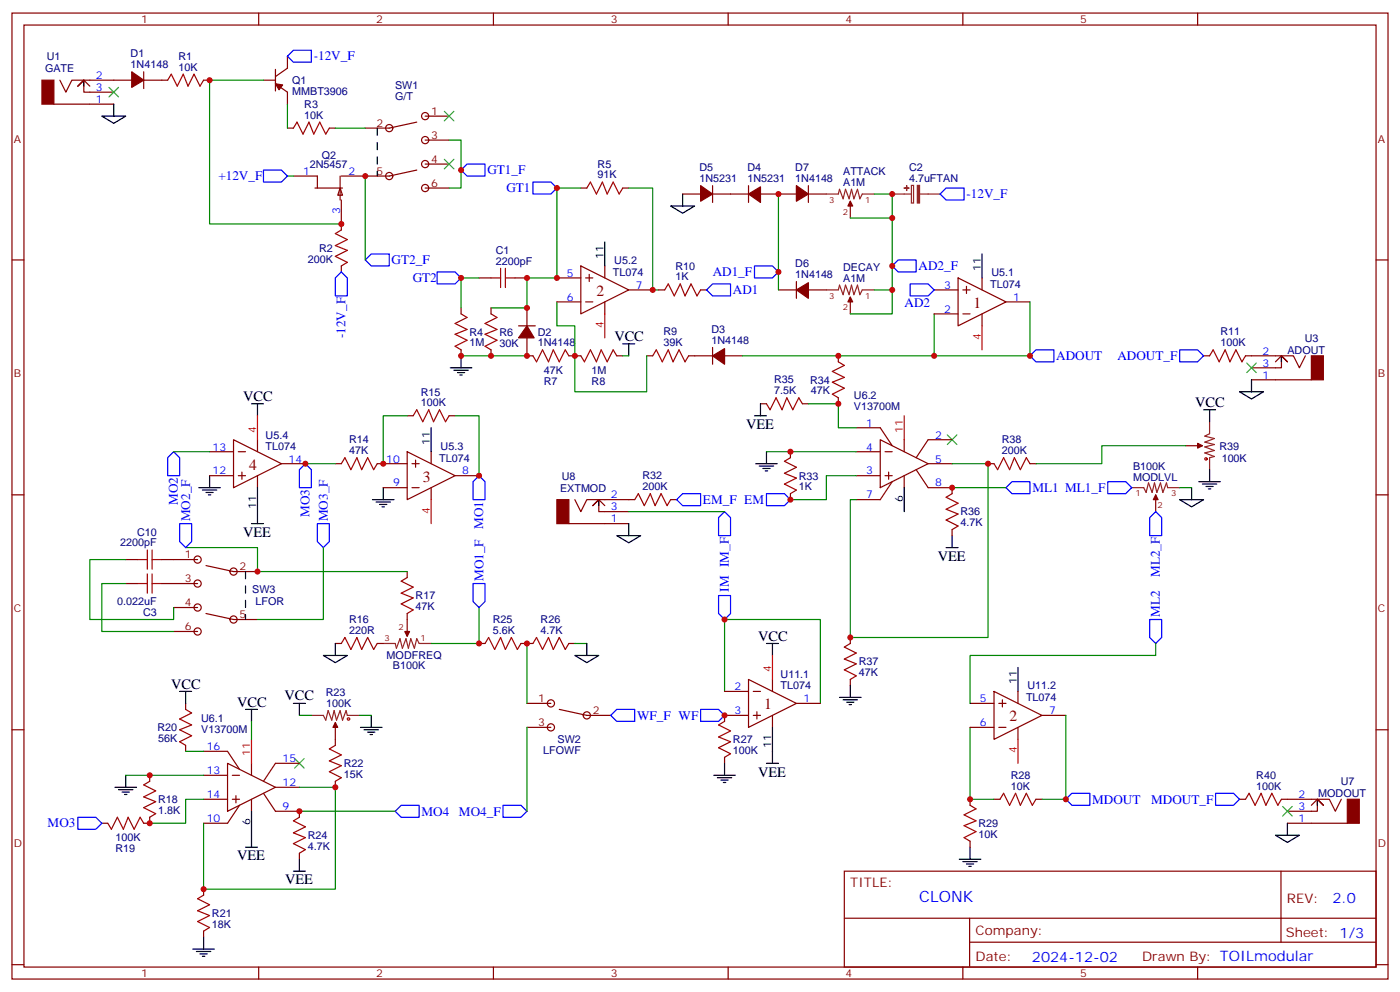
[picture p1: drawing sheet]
<svg xmlns="http://www.w3.org/2000/svg" width="412mm" height="292mm" viewBox="0 0 412 292" stroke-linecap="round" stroke-linejoin="round" font-family="sans-serif">
<g fill="none" stroke="#870000" stroke-width=".35">
<path d="M3.5 3.8h405.4v284.4h-405.4zM7.1 7.4h398.2v277.3h-398.2zM76.2 3.8v3.6M84.7 16.5v3.6l-3.6 2.4M145.3 3.8v3.6M214.5 3.8v3.6M283.6 3.8v3.6M352.8 3.8v3.6M15.9 30.7h17.6M17.6 23.6l1.8 3.5 1.8-3.5h17.6M26.5 25.4l-1.8-1.8-1.8 1.8 1.8-1.8v3.5h8.8M42.3 23.6h7.1"/>
<path d="M42.3 21.1v5M60 23.6h1.7M77.6 23.6h3.5M81.1 20.4v6.4M81.1 24.7l3.6 2.4v3.6M84.7 37.7h1.7M97 37.7h1.8M3.5 76.5h3.6M100.5 65.9v1.8M100.5 78.3v1.7M405.3 76.5h3.6M3.5 145.7h3.6"/>
<path d="M405.3 145.7h3.6M3.5 214.8h3.6M405.3 214.8h3.6M248.7 256.4h156.6v28.3h-156.6zM377.3 256.5v20.8M248.7 270.3h156.5M285.6 277.3h119.6M285.6 270.3v14.1M3.5 284h3.6M76.2 284.7v3.5M145.3 284.7v3.5M214.5 284.7v3.5"/>
<path d="M283.6 284.7v3.5M352.8 284.7v3.5M405.3 284h3.6"/>
</g>
<g fill="#870000" stroke="#870000" stroke-width=".35">
<path d="M12.3 23.6h3.6v7.1h-3.6z"/>
<path d="M38.8 21.1l3.5 2.5-3.5 2.1z"/>
<path d="M81.1 24.7l2.2 .3-1.1 1.4z"/>
</g>
<path d="M24.7 23.6v1.8" fill="none" stroke="#000" stroke-width=".35"/>
<path d="M32.1 25.7l2.8 2.8M34.9 25.7l-2.8 2.8" fill="none" stroke="#3c3" stroke-width=".35"/>
<path d="M49.4 23.6l1-1.8 1.8 3.6 1.8-3.6 1.4 3.6 1.7-3.6 1.8 3.6 1.1-1.8M86.4 37.7l1.1-1.8 1.8 3.6 1.7-3.6 1.4 3.6 1.8-3.6 1.8 3.6 1-1.8M100.5 67.7l-1.7 1.1 3.5 1.7-3.5 1.8 3.5 1.4-3.5 1.8 3.5 1.7-1.8 1.1" fill="none" stroke="#a10000" stroke-width=".35"/>
<path d="M61.7 23.6v42.3h38.8M84.7 30.7v7" fill="none" stroke="#008700" stroke-width=".35"/>
<path d="M100.2 55.4l.7 2.1h-1.4z" fill="#fff" stroke="#870000" stroke-width=".35"/>
<g fill="none" stroke="#870000" stroke-width=".35">
<path d="M122.8 35.9l-8.1 1.8h-7.1M125.2 34.2h7.1M86.4 51.8h7.1v3.6M92.8 55.4h8.1M100.2 51.8v7.1M100.5 58.9v7M122.8 50.1l-8.1 1.7h-14.2M125.2 55.4h7.1M125.2 41.2h7.1M125.2 48.3h7.1M171.1 55.4h1.8M183.4 55.4h1.8"/>
<path d="M201.1 57.1h5.3M209.9 54.6v5M209.9 57.1h10.6M220.5 54.6v5M224 57.1h10.6M238.1 57.1h5.3M238.1 54.6v5M171.1 78.3l14.1 7-14.1 7.1zM178.2 78.3v3.5M250.5 60.6v3.6M135.8 90.6v1.8M141.1 81.8h3.5"/>
<path d="M144.6 90.6v1.8M151.7 81.8h3.5M152.8 95.9h4.9M155.2 90.6v5.3M155.2 99.4v5.3h1.8M164 81.8h7.1M164 88.9h7.1M172.5 81.8h2.1M172.5 88.9h2.1M173.6 80.8v2.1M178.2 88.9v3.5M185.2 85.3h7.1"/>
<path d="M194 85.3h1.8M206.4 85.3h1.7M229.3 85.3h5.3M234.6 82.9v4.9M238.1 85.3h5.3M250.5 88.9v3.5M275.2 85.3h7M275.2 92.4h7M282.2 81.8l14.1 7.1-14.1 7zM283.6 85.3h2.2M283.6 92.4h2.2M284.7 84.3v2.1"/>
<path d="M289.3 81.8v3.5M289.3 92.4v3.5M296.3 88.9h7.1M135.8 103v1.7M144.6 103v1.7M167.6 104.7h3.5M181.7 104.7h1.7M190.5 104.7h1.8M202.8 104.7h7.1M209.9 102.3v4.9M213.4 104.7h5.3M224 118.9h1.8"/>
<path d="M236.4 118.9h1.7M246.9 104.7v1.8M246.9 117.1v1.8M354.5 104.7h1.8M366.9 104.7h14.1l1.8 3.6 1.7-3.6M368.7 111.8h17.6M375.7 106.5l1.8-1.8 1.7 1.8-1.7-1.8v3.6h-8.8M61.7 133h7.1M68.8 129.4l14.1 7.1-14.1 7zM70.2 133h2.1M71.3 139v2.1M75.8 129.4v3.6"/>
<path d="M82.9 136.5h7.1M98.8 136.5h1.7M111.1 136.5h8.8M119.9 133l14.2 7-14.2 7.1zM119.9 122.4h1.8M121.4 136.5h2.1M122.4 135.4v2.1M127 133v3.5M132.3 122.4h1.8M232.8 133v1.7M252.2 133h7.1M252.2 125.9h7.1l3.5 5.3"/>
<path d="M259.3 129.4l14.1 7.1-14.1 7zM260.7 133h2.1M261.8 139v2.1M266.3 129.4v3.6M269.9 138.3l3.5 5.2h7.1v1.8M273.4 136.5h7.1M280.5 129.4h-7.1l-3.5 5.3M291 136.5h1.8M303.4 136.5h1.8M349.2 131.2h3.6M61.7 140h7.1M70.2 140h2.1"/>
<path d="M75.8 140v3.5M112.9 143.5h7M121.4 143.5h2.1M127 143.5v3.6M134.1 140h7M167.6 154.1h17.6M169.3 147.1l1.8 3.5 1.8-3.5h14.1M178.2 148.8l-1.8-1.7-1.8 1.7 1.8-1.7v3.5h8.8M197.6 147.1h1.7M232.8 145.3v1.8M252.2 140h7.1M260.7 140h2.1"/>
<path d="M262.8 141.8l-3.5 5.3h-7.1M266.3 140v3.5M280.5 155.9v1.8M340.4 147.1v3.5M37 171.8h3.6M37 164.7h3.6M47.6 171.8h10.6M47.6 164.7h10.6M51.2 178.8h7M57.1 171.8a1.06 1.06 0 0 1 1.5-1 1.06 1.06 0 0 1 .3 1.8 1.06 1.06 0 0 1-1.7-.5l-.1-.3M60.7 166.5l8.1 1.7h7M119.9 168.2v1.8"/>
<path d="M51.2 185.9h7M60.7 180.6l8.1 1.8h7M98.8 189.4h1.7M111.1 189.4h1.8M119.9 180.6v5.3M141.1 189.4h1.8M153.5 189.4h3.5M167.6 189.4h1.7M220.5 200l14.1 7-14.1 7.1zM227.5 200v3.5M250.5 187.6v1.8M250.5 200v1.8"/>
<path d="M54.7 207v1.8M54.7 219.4v1.8M98.8 214.1v5.3M155.2 214.1h7.1M155.2 207h7.1M161.2 207a1.06 1.06 0 0 1 1.5-.9 1.06 1.06 0 0 1 .3 1.7 1.06 1.06 0 0 1-1.7-.4l-.1-.4M164.7 208.8l8.2 1.8h7M213.4 203.5h7.1M220.5 210.6h-7.1v1.7M221.9 210.6h2.1M221.9 203.5h2.1M223 209.5v2.1"/>
<path d="M227.5 210.6v3.5M234.6 207h7.1M285.8 214.1h7M285.8 207h7M292.8 203.5l14.1 7.1-14.1 7zM294.2 214.1h2.1M294.2 207h2.1M295.3 206v2.1M299.9 203.5v3.5M299.9 214.1v3.5M306.9 210.6h7.1M44.1 228.2v1.8"/>
<path d="M60 235.3h7M60 228.2h7M60 221.2h7l3.6 5.2M67 224.7l14.1 7-14.1 7.1zM68.4 235.3h2.2M68.4 228.2h2.2M69.5 234.2v2.1M70.6 237l-3.6 5.3h-7M74.1 224.7v3.5M74.1 235.3v3.5M77.6 233.5l3.5 5.3h7.1v1.8M81.1 231.7h7.1"/>
<path d="M88.2 224.7h-7.1l-3.5 5.3M98.8 230v1.7M213.4 222.9v1.8M285.8 235.3v1.7M292.8 235.3h1.8M305.2 235.3h1.7M365.1 235.3h1.8M377.5 235.3h14.1l1.7 3.5 1.8-3.5M386.3 237l1.8-1.7 1.7 1.7-1.7-1.7v3.5h-8.9M30 242.3h1.7M44.1 240.6v1.7h-1.8M88.2 251.1v1.8"/>
<path d="M285.8 247.6v1.8M379.2 242.3h17.7M60 261.7v1.8M60 274.1v1.7"/>
<circle cx="114.7" cy="37.7" r="1.06"/>
<circle cx="125.2" cy="34.2" r="1.06"/>
<circle cx="114.7" cy="51.8" r="1.06"/>
<circle cx="125.2" cy="41.2" r="1.06"/>
<circle cx="125.2" cy="55.4" r="1.06"/>
<circle cx="125.2" cy="48.3" r="1.06"/>
<circle cx="58.2" cy="164.7" r="1.06"/>
<circle cx="58.2" cy="178.8" r="1.06"/>
<circle cx="68.8" cy="168.2" r="1.06"/>
<circle cx="58.2" cy="185.9" r="1.06"/>
<circle cx="68.8" cy="182.4" r="1.06"/>
<circle cx="162.3" cy="214.1" r="1.06"/>
<circle cx="172.9" cy="210.6" r="1.06"/>
</g>
<path d="M111.1 37.7v14.1M72.3 168.2v14.2" fill="none" stroke="#000" stroke-width=".35" stroke-dasharray="2.1 2.1"/>
<g fill="none" stroke="#008700" stroke-width=".35">
<path d="M61.7 23.6h15.9M98.8 37.7h8.8M84.7 51.8h1.7M107.6 51.8v24.7M132.3 41.2h3.5v14.2h-3.5M171.1 55.4h-7.1v26.4h-8.8v8.8h-10.6M185.2 55.4h7.1v29.9h1.7M229.3 57.1v28.2M257.5 57.1h5.3v35.3h-12.3M250.5 64.2h12.3M141.1 81.8h-5.3v8.8M164 88.9v7h5.3v19.4h21.2v-10.6"/>
<path d="M257.5 85.3h5.3M275.2 92.4v12.3M303.4 88.9v15.8h-84.7M135.8 104.7h19.4M183.4 104.7h1.8M238.1 118.9h8.8v7h5.3M51.2 133h10.5M90 136.5h8.8M119.9 122.4h-7v14.1M134.1 122.4h7v17.6M225.8 133h26.4M280.5 136.5h10.5v51.1h-40.5v-40.5h1.7"/>
<path d="M349.2 131.2h-24.6v5.3h-19.4M185.2 150.6h28.2M252.2 140h-8.8v7.1h-10.6M280.5 143.5h15.8M347.5 143.5h3.5M37 164.7h-10.5v17.7h24.7v-3.6M37 171.8h-7v14.1h21.2M54.7 161.2h21.1v7h44.1M95.2 161.2v21.2h-19.4M141.1 178.8v10.6h-14.1M155.2 189.4v17.6M169.3 189.4h3.6"/>
<path d="M340.4 189.4v3.5h-54.6v14.1M74.1 212.3v5.3M88.2 210.6h3.5M105.8 210.6h3.6M155.2 214.1v24.7M213.4 203.5v-21.1h28.3v24.6M285.8 214.1v21.2h7M314 210.6v24.7h-7.1M37 228.2h23M54.7 221.2h5.3M60 235.3h-5.3v7h-10.6M88.2 231.7h10.6v30h-38.8v-19.4"/>
<path d="M88.2 238.8h28.2"/>
</g>
<path d="M130.9 32.8l2.8 2.8M133.7 32.8l-2.8 2.8M130.9 46.9l2.8 2.8M133.7 46.9l-2.8 2.8M367.2 106.9l2.9 2.8M370.1 106.9l-2.9 2.8M279 128l2.9 2.8M281.9 128l-2.9 2.8M86.8 223.3l2.8 2.8M89.6 223.3l-2.8 2.8M377.8 237.4l2.8 2.8M380.6 237.4l-2.8 2.8" fill="none" stroke="#3c3" stroke-width=".35"/>
<g fill="none" stroke="#a10000" stroke-width=".35">
<path d="M172.9 55.4l1-1.8 1.8 3.5 1.7-3.5 1.5 3.5 1.7-3.5 1.8 3.5 1-1.7M147.5 79v5.6M148.9 79v5.6M135.8 92.4l1.8 1.1-3.5 1.7 3.5 1.8-3.5 1.4 3.5 1.8-3.5 1.7 1.7 1.1M144.6 81.8h2.9M144.6 92.4l1.8 1.1-3.5 1.7 3.5 1.8-3.5 1.4 3.5 1.8-3.5 1.7 1.7 1.1M148.9 81.8h2.8M195.8 85.3l1-1.7 1.8 3.5 1.8-3.5 1.4 3.5 1.8-3.5 1.7 3.5 1.1-1.8M157 104.7l1 1.8 1.8-3.5 1.8 3.5 1.4-3.5 1.7 3.5 1.8-3.5 1.1 1.7M171.1 104.7l1.1 1.8 1.7-3.5 1.8 3.5 1.4-3.5 1.8 3.5 1.7-3.5 1.1 1.7M192.3 104.7l1-1.7 1.8 3.5 1.7-3.5 1.5 3.5 1.7-3.5 1.8 3.5 1-1.8M225.8 118.9l1 1.7 1.8-3.5 1.8 3.5 1.4-3.5 1.7 3.5 1.8-3.5 1.1 1.8"/>
<path d="M246.9 106.5l1.8 1.1-3.5 1.7 3.5 1.8-3.5 1.4 3.5 1.8-3.5 1.7 1.7 1.1M356.3 104.7l1.1-1.7 1.7 3.5 1.8-3.5 1.4 3.5 1.8-3.5 1.7 3.5 1.1-1.8M100.5 136.5l1.1-1.8 1.8 3.6 1.7-3.6 1.4 3.6 1.8-3.6 1.8 3.6 1-1.8M121.7 122.4l1.1-1.8 1.7 3.5 1.8-3.5 1.4 3.5 1.8-3.5 1.7 3.5 1.1-1.7M232.8 134.7l-1.7 1.1 3.5 1.7-3.5 1.8 3.5 1.4-3.5 1.8 3.5 1.8-1.8 1M292.8 136.5l1.1 1.8 1.7-3.6 1.8 3.6 1.4-3.6 1.8 3.6 1.7-3.6 1.1 1.8M187 147.1l1-1.8 1.8 3.5 1.8-3.5 1.4 3.5 1.7-3.5 1.8 3.5 1.1-1.7M280.5 145.3l-1.8 1.1 3.5 1.7-3.5 1.8 3.5 1.4-3.5 1.8 3.5 1.7-1.7 1.1M40.6 171.8h2.8M40.6 164.7h2.8M43.4 161.9v5.6M43.4 168.9v5.7"/>
<path d="M44.8 171.8h2.8M44.8 161.9v5.6M44.8 168.9v5.7M44.8 164.7h2.8M119.9 170l-1.7 1.1 3.5 1.7-3.5 1.8 3.5 1.4-3.5 1.8 3.5 1.7-1.8 1.1M100.5 189.4l1.1-1.8 1.8 3.6 1.7-3.6 1.4 3.6 1.8-3.6 1.8 3.6 1-1.8M142.9 189.4l1-1.8 1.8 3.6 1.8-3.6 1.4 3.6 1.7-3.6 1.8 3.6 1.1-1.8M157 189.4l1-1.8 1.8 3.6 1.8-3.6 1.4 3.6 1.7-3.6 1.8 3.6 1.1-1.8M250.5 189.4l-1.8 1.1 3.5 1.7-3.5 1.8 3.5 1.4-3.5 1.8 3.5 1.7-1.7 1.1M54.7 208.8l1.7 1.1-3.5 1.7 3.5 1.8-3.5 1.4 3.5 1.8-3.5 1.7 1.8 1.1M98.8 219.4l-1.8 1.1 3.5 1.7-3.5 1.8 3.5 1.4-3.5 1.8 3.5 1.7-1.7 1.1M213.4 212.3l-1.7 1.1 3.5 1.8-3.5 1.7 3.5 1.4-3.5 1.8 3.5 1.8-1.8 1"/>
<path d="M44.1 230l-1.8 1 3.6 1.8-3.6 1.8 3.6 1.4-3.6 1.7 3.6 1.8-1.8 1.1M285.8 237l1.7 1.1-3.5 1.8 3.5 1.7-3.5 1.4 3.5 1.8-3.5 1.8 1.8 1M294.6 235.3l1-1.8 1.8 3.5 1.8-3.5 1.4 3.5 1.7-3.5 1.8 3.5 1.1-1.7M366.9 235.3l1-1.8 1.8 3.5 1.8-3.5 1.4 3.5 1.7-3.5 1.8 3.5 1.1-1.7M31.7 242.3l1.1 1.8 1.8-3.5 1.7 3.5 1.4-3.5 1.8 3.5 1.8-3.5 1 1.7M88.2 240.6l-1.8 1 3.6 1.8-3.6 1.7 3.6 1.5-3.6 1.7 3.6 1.8-1.8 1M60 263.5l-1.8 1 3.5 1.8-3.5 1.8 3.5 1.4-3.5 1.8 3.5 1.7-1.7 1.1"/>
<circle cx="355.2" cy="135.1" r=".35"/>
<circle cx="102.7" cy="211.6" r=".35"/>
</g>
<g fill="none" stroke="#000" stroke-width=".35">
<path d="M30 34.2h7l-3.5 2.1zM33.5 30.7v3.5M201.1 57.1v3.5M178.2 71.2v7.1M197.6 60.6h7l-3.5 2.2zM289.3 74.8v7M74.1 118.9h3.5M75.8 118.9v3.5M132.6 108.3h6.4M133.7 109h4.2M134.8 109.7h2.1M135.5 110.4h.7"/>
<path d="M135.8 104.7v3.6M183.4 101.2h3.6M185.2 101.2v3.5M224 118.9v3.5M365.1 115.3h7.1l-3.5 2.1zM368.7 111.8v3.5M377.5 104.7v1.8M127 125.9v7.1M222.2 122.4h3.6M222.6 136.5h6.4M223.7 137.2h4.2M224.7 137.9h2.1"/>
<path d="M225.4 138.6h.7M225.8 133v3.5M354.5 120.6h3.6M356.3 120.6v3.5M356.3 138.3v3.5M58.6 143.5h6.3M59.6 144.3h4.3M60.7 145h2.1M61.4 145.7h.7M61.7 140v3.5M74.1 154.1h3.5M75.8 143.5v10.6"/>
<path d="M109.7 147.1h6.4M110.8 147.8h4.2M111.8 148.5h2.1M112.5 149.2h.7M112.9 143.5v3.6M176.4 147.1v1.7M181.7 157.7h7l-3.5 2.1zM185.2 154.1v3.6M266.3 143.5v7.1M280.5 157.7v3.5M347.5 147.1h7l-3.5 2.1zM351 143.5v3.6"/>
<path d="M353.1 141.8h6.4M354.2 142.5h4.2M355.2 143.2h2.2M356 143.9h.7M278.7 161.2h3.5M95.2 192.9h7.1l-3.5 2.2zM98.8 189.4v3.5M169.3 192.9h7.1l-3.5 2.2zM172.9 189.4v3.5M225.8 189.4h3.5M227.5 189.4v3.5M299.9 196.5v7"/>
<path d="M52.9 203.5h3.5M54.7 203.5v3.5M72.3 208.8h3.5M74.1 208.8v3.5M86.4 207h3.6M88.2 207v3.6M106.2 214.1h6.3M107.2 214.8h4.3M108.3 215.5h2.1M109 216.2h.7M109.4 210.6v3.5M227.5 214.1v10.6"/>
<path d="M247.3 205.3h6.3M248.4 206h4.2M249.4 206.7h2.1M250.1 207.4h.7M250.5 201.8v3.5M33.9 231.7h6.3M34.9 232.4h4.3M36 233.2h2.1M36.7 233.9h.7M37 228.2v3.5M74.1 238.8v10.6M210.3 228.2h6.3"/>
<path d="M211.3 228.9h4.2M212.4 229.6h2.1M213.1 230.3h.7M213.4 224.7v3.5M225.8 224.7h3.5M388.1 235.3v1.7M72.3 249.4h3.5M86.4 256.4h3.6M88.2 252.9v3.5M282.6 252.9h6.3M283.6 253.6h4.3M284.7 254.3h2.1"/>
<path d="M285.4 255h.7M285.8 249.4v3.5M375.7 245.9h7.1l-3.6 2.1zM379.2 242.3v3.6M56.8 279.4h6.3M60 275.8v3.6M57.9 280.1h4.2M58.9 280.8h2.1M59.6 281.5h.7"/>
</g>
<g fill="#870000" stroke="#870000" stroke-width=".35">
<path d="M155.2 95.9l2.1 3.5h-4.5z"/>
<path d="M209.9 104.7l3.5-2.1v4.6z"/>
<path d="M220.5 57.1l3.5-2.1v4.6z"/>
<path d="M206.4 54.6l3.5 2.5-3.5 2.1z"/>
<path d="M234.6 85.3l3.5-2.1v4.6z"/>
<path d="M234.6 54.6l3.5 2.5-3.5 2.1z"/>
<path d="M250.5 59.2l.7 1.4h-1.4z"/>
<path d="M250.5 87.5l.7 1.4h-1.4z"/>
<path d="M386.3 104.7h3.5v7.1h-3.5z"/>
<path d="M119.2 185.9h1.4l-.7 1.4z"/>
<path d="M98.8 212.7l.7 1.4h-1.4z"/>
<path d="M340.4 145.7l.7 1.4h-1.4z"/>
<path d="M396.9 235.3h3.5v7h-3.5z"/>
<path d="M352.8 130.5l1.4 .7-1.4 .7z"/>
<path d="M164 147.1h3.6v7h-3.6z"/>
</g>
<g fill="none" stroke="#8c2424" stroke-width=".35">
<path d="M243.4 57.1h3.5l.4-1.4 1.1 2.8 .7-2.8 1 2.8 .7-2.8 .7 2.8 1.1-2.8 .7 2.8 .7-1.4h3.5M250.5 59.2v1.4M262.8 57.1h5.7M268.5 54.6h.6v5.2h-.6zM270.9 57.1h6M243.4 85.3h3.5l.4-1.4 1.1 2.8 .7-2.8 1 2.8 .7-2.8 .7 2.8 1.1-2.8 .7 2.8 .7-1.4h3.5M250.5 87.5v1.4M352.8 131.2h1.4M356.3 124.1v3.6l-1.4 .7 2.8 .7-2.8 1 2.8 .7-2.8 .8 2.8 1-2.8 .7 2.8 1.1-1.4 .3v3.6M333.4 143.5h3.5l.7 1.5 .7-2.9 1.1 2.9 .7-2.9 .7 2.9 1-2.9 .7 2.9 1.1-2.9 .4 1.4h3.5M340.4 145.7v1.4M112.9 189.4h3.5l.4 1.4 1-2.8 .7 2.8 1.1-2.8 .7 2.8 .7-2.8 1.1 2.8 .7-2.8 .7 1.4h3.5"/>
<path d="M119.9 185.9v1.4M91.7 210.6h3.5l.8 1.4 .7-2.8 1 2.8 .7-2.8 .7 2.8 1.1-2.8 .7 2.8 1.1-2.8 .3 1.4h3.5M98.8 212.7v1.4"/>
</g>
<g fill="#8c2424" stroke="#8c2424" stroke-width=".35">
<path d="M266.3 55.4h1.5z"/>
<path d="M267.1 54.6v1.5z"/>
<path d="M270.2 54.6h.7v5.2h-.7z"/>
</g>
<path d="M178.2 92.4v7M289.3 95.9v7.1M75.8 122.4v7M266.3 122.4v7M127 147.1v7M227.5 192.9v7.1M74.1 217.6v7.1M299.9 217.6v7.1" fill="none" stroke="#f00" stroke-width=".35"/>
<g fill="none" stroke="#00f" stroke-width=".35">
<path d="M86.4 14.8h5.3v3.5h-5.3l-1.7-1.8zM77.6 50.1h5.3l1.8 1.7-1.8 1.8h-5.3zM135.8 50.1l1.8-1.8h5.3v3.5h-5.3zM157 53.6h5.3l1.7 1.8-1.7 1.7h-5.3zM278.7 55.4h5.3v3.5h-5.3l-1.8-1.8zM107.6 76.5l1.8-1.7h5.3v3.5h-5.3zM222.2 78.3h5.3l1.8 1.7-1.8 1.8h-5.3zM262.8 78.3l1.8-1.8h5.3v3.5h-5.3zM100.5 80l1.8 1.8v5.3h-3.5v-5.3zM128.8 80h5.3l1.7 1.8-1.7 1.8h-5.3zM208.1 85.3l1.8-1.7h5.3v3.5h-5.3zM268.1 83.6h5.3l1.8 1.7-1.8 1.8h-5.3z"/>
<path d="M303.4 104.7l1.8-1.7h5.2v3.5h-5.2zM347.5 103h5.3l1.7 1.7-1.7 1.8h-5.3zM51.2 133l1.7 1.7v5.3h-3.5v-5.3zM90 136.5l1.7 1.8v5.2h-3.5v-5.2zM52.9 154.1h3.5v5.3l-1.7 1.8-1.8-1.8zM93.5 154.1h3.5v5.3l-1.8 1.8-1.7-1.8zM141.1 140l1.8 1.8v5.3h-3.6v-5.3zM199.3 147.1l1.8-1.8h5.3v3.5h-5.3zM213.4 150.6l1.8 1.8v5.3h-3.5v-5.3zM225.8 145.3h5.3l1.7 1.8-1.7 1.7h-5.3zM296.3 143.5l1.8-1.7h5.3v3.5h-5.3zM326.3 141.8h5.3l1.8 1.7-1.8 1.8h-5.3z"/>
<path d="M340.4 150.6l1.8 1.8v5.3h-3.5v-5.3zM139.3 171.8h3.6v5.3l-1.8 1.7-1.8-1.7zM211.7 175.3h3.5v5.3l-1.8 1.8-1.7-1.8zM338.7 182.4h3.5v5.2l-1.8 1.8-1.7-1.8zM179.9 210.6l1.8-1.8h5.3v3.5h-5.3zM206.4 208.8h5.3l1.7 1.8-1.7 1.7h-5.3zM116.4 238.8l1.8-1.8h5.3v3.6h-5.3zM148.2 237h5.3l1.7 1.8-1.7 1.8h-5.3zM314 235.3l1.7-1.8h5.3v3.5h-5.3zM358.1 233.5h5.3l1.7 1.8-1.7 1.7h-5.3zM22.9 240.6h5.3l1.8 1.7-1.8 1.8h-5.3z"/>
</g>
<g fill="#c00">
<circle cx="61.7" cy="23.6" r=".88"/>
<circle cx="155.2" cy="81.8" r=".88"/>
<circle cx="155.2" cy="90.6" r=".88"/>
<circle cx="135.8" cy="104.7" r=".88"/>
<circle cx="155.2" cy="104.7" r=".88"/>
<circle cx="144.6" cy="104.7" r=".88"/>
<circle cx="169.3" cy="104.7" r=".88"/>
<circle cx="262.8" cy="85.3" r=".88"/>
<circle cx="155.2" cy="189.4" r=".88"/>
<circle cx="262.8" cy="64.2" r=".88"/>
<circle cx="100.5" cy="65.9" r=".88"/>
<circle cx="246.9" cy="118.9" r=".88"/>
<circle cx="232.8" cy="133" r=".88"/>
<circle cx="291" cy="136.5" r=".88"/>
<circle cx="44.1" cy="242.3" r=".88"/>
<circle cx="44.1" cy="228.2" r=".88"/>
<circle cx="60" cy="261.7" r=".88"/>
<circle cx="98.8" cy="231.7" r=".88"/>
<circle cx="112.9" cy="136.5" r=".88"/>
<circle cx="275.2" cy="104.7" r=".88"/>
<circle cx="246.9" cy="104.7" r=".88"/>
<circle cx="285.8" cy="235.3" r=".88"/>
<circle cx="164" cy="81.8" r=".88"/>
<circle cx="192.3" cy="85.3" r=".88"/>
<circle cx="262.8" cy="57.1" r=".88"/>
<circle cx="135.8" cy="50.1" r=".88"/>
<circle cx="164" cy="55.4" r=".88"/>
<circle cx="135.8" cy="81.8" r=".88"/>
<circle cx="107.6" cy="51.8" r=".88"/>
<circle cx="229.3" cy="57.1" r=".88"/>
<circle cx="229.3" cy="80" r=".88"/>
<circle cx="262.8" cy="78.3" r=".88"/>
<circle cx="303.4" cy="104.7" r=".88"/>
<circle cx="314" cy="235.3" r=".88"/>
<circle cx="232.8" cy="147.1" r=".88"/>
<circle cx="141.1" cy="140" r=".88"/>
<circle cx="141.1" cy="189.4" r=".88"/>
<circle cx="75.8" cy="168.2" r=".88"/>
<circle cx="90" cy="136.5" r=".88"/>
<circle cx="88.2" cy="238.8" r=".88"/>
<circle cx="213.4" cy="210.6" r=".88"/>
<circle cx="213.4" cy="182.4" r=".88"/>
<circle cx="280.5" cy="143.5" r=".88"/>
<circle cx="250.5" cy="187.6" r=".88"/>
</g>
<g font-size="4.6" fill="#800">
<text x="175.7" y="87.1">2</text>
<text x="286.8" y="90.6">1</text>
<text x="73.4" y="138.3">4</text>
<text x="124.5" y="141.8">3</text>
<text x="225.1" y="208.8">1</text>
<text x="297.4" y="212.3">2</text>
</g>
<text font-size="4.6" fill="#00f" x="270.8" y="265.5">CLONK</text>
<g font-size="4.2">
<text x="181" y="100.5">VCC</text>
<text x="71.6" y="118.1">VCC</text>
<text x="352.1" y="119.9">VCC</text>
<text x="219.8" y="126.3">VEE</text>
<text x="71.6" y="158">VEE</text>
<text x="276.2" y="165.1">VEE</text>
<text x="223.3" y="188.7">VCC</text>
<text x="50.4" y="202.8">VCC</text>
<text x="69.8" y="208.1">VCC</text>
<text x="83.8" y="205.9">VCC</text>
<text x="223.3" y="228.6">VEE</text>
<text x="69.8" y="253.3">VEE</text>
<text x="84" y="260.3">VEE</text>
</g>
<g font-size="4.2" fill="#00f">
<text x="392.5" y="265.7">2.0</text>
<text x="304" y="283.1">2024-12-02</text>
</g>
<g font-size="3.9" fill="#00f">
<text x="92.4" y="17.8">-12V_F</text>
<text x="64.3" y="53.1">+12V_F</text>
<text x="143.6" y="51.3">GT1_F</text>
<text x="149.2" y="56.6">GT1</text>
<text x="284.7" y="58.4">-12V_F</text>
<text x="115.4" y="77.8">GT2_F</text>
<text x="121.6" y="83.1">GT2</text>
<text x="209.9" y="81.3">AD1_F</text>
<text x="270.6" y="79.6">AD2_F</text>
<text x="215.9" y="86.6">AD1</text>
<text x="266.5" y="90.2">AD2</text>
<text x="101.8" y="99.5" transform="rotate(-90 101.8 99.5)">-12V_F</text>
<text x="311.1" y="106">ADOUT</text>
<text x="329.2" y="106">ADOUT_F</text>
<text x="52.4" y="148.7" transform="rotate(-90 52.4 148.7)">MO2</text>
<text x="207.1" y="148.3">EM_F EM</text>
<text x="304.1" y="144.8">ML1 ML1_F</text>
<text x="56" y="153.4" transform="rotate(-90 56 153.4)">MO2_F</text>
<text x="91.2" y="152.2" transform="rotate(-90 91.2 152.2)">MO3</text>
<text x="96.5" y="153.4" transform="rotate(-90 96.5 153.4)">MO3_F</text>
<text x="142.4" y="155.7" transform="rotate(-90 142.4 155.7)">MO1</text>
<text x="142.4" y="171.1" transform="rotate(-90 142.4 171.1)">MO1_F</text>
<text x="341.7" y="169.9" transform="rotate(-90 341.7 169.9)">ML2_F</text>
<text x="214.7" y="174.2" transform="rotate(-90 214.7 174.2)">IM IM_F</text>
<text x="341.7" y="181.6" transform="rotate(-90 341.7 181.6)">ML2</text>
<text x="187.7" y="211.8">WF_F WF</text>
<text x="321.7" y="236.6">MDOUT</text>
<text x="339.1" y="236.5">MDOUT_F</text>
<text x="14" y="243.6">MO3</text>
<text x="124.2" y="240.1">MO4</text>
<text x="135.2" y="240">MO4_F</text>
</g>
<g font-size="3.9" fill="#800">
<text x="250.5" y="261">TITLE:</text>
<text x="379.1" y="265.7">REV:</text>
<text x="287.4" y="275.2">Company:</text>
<text x="378.7" y="275.8">Sheet: 1/3</text>
<text x="287.4" y="282.9">Date:</text>
<text x="336.4" y="283">Drawn By: TOILmodular</text>
</g>
<g font-size="3.2" fill="#800">
<text x="41.6" y="6.8">1</text>
<text x="110.8" y="6.8">2</text>
<text x="179.9" y="6.8">3</text>
<text x="249.1" y="6.8">4</text>
<text x="318.2" y="6.8">5</text>
<text x="127" y="33.8">1</text>
<text x="4.1" y="41.9">A</text>
<text x="110.9" y="37.4">2</text>
<text x="127" y="40.9">3</text>
<text x="405.9" y="41.9">A</text>
<text x="127" y="47.9">4</text>
<text x="110.9" y="51.5">5</text>
<text x="127" y="55">6</text>
<text x="4.1" y="111.1">B</text>
<text x="405.9" y="111.1">B</text>
<text x="54.4" y="164.4">1</text>
<text x="70.6" y="167.9">2</text>
<text x="54.4" y="171.4">3</text>
<text x="54.4" y="178.5">4</text>
<text x="4.1" y="180.2">C</text>
<text x="54.4" y="185.5">6</text>
<text x="70.6" y="182">5</text>
<text x="405.9" y="180.2">C</text>
<text x="158.5" y="206.7">1</text>
<text x="158.5" y="213.7">3</text>
<text x="174.6" y="210.2">2</text>
<text x="4.1" y="249.4">D</text>
<text x="405.9" y="249.4">D</text>
<text x="41.6" y="287.7">1</text>
<text x="110.8" y="287.7">2</text>
<text x="179.9" y="287.7">3</text>
<text x="249.1" y="287.7">4</text>
<text x="318.2" y="287.7">5</text>
</g>
<g font-size="3.2" fill="#000080">
<text x="13.8" y="17.7">U1</text>
<text x="38.5" y="16.9">D1</text>
<text x="52.6" y="17.6">R1</text>
<text x="13.3" y="21.2">GATE</text>
<text x="38.5" y="20.1">1N4148</text>
<text x="52.6" y="20.8">10K</text>
<text x="86.1" y="27.9">MMBT3906</text>
<text x="86.1" y="24.7">Q1</text>
<text x="116.4" y="29.5">G/T</text>
<text x="116.4" y="26.3">SW1</text>
<text x="89.6" y="34.9">10K</text>
<text x="89.6" y="31.7">R3</text>
<text x="94.8" y="46.9">Q2</text>
<text x="91.2" y="49.4">2N5457</text>
<text x="176" y="52.5">91K</text>
<text x="176" y="49.4">R5</text>
<text x="206" y="53.6">1N5231</text>
<text x="206" y="50.4">D5</text>
<text x="220.1" y="53.6">1N5231</text>
<text x="220.1" y="50.4">D4</text>
<text x="234.3" y="53.6">1N4148</text>
<text x="234.3" y="50.4">D7</text>
<text x="248.4" y="51.5">ATTACK</text>
<text x="267.8" y="53.5">4.7uFTAN</text>
<text x="267.8" y="50.3">C2</text>
<text x="248.4" y="54.6">A1M</text>
<text x="90.7" y="77.3">200K</text>
<text x="94" y="74.1">R2</text>
<text x="146.1" y="77.9">2200pF</text>
<text x="146.1" y="74.8">C1</text>
<text x="180.9" y="77.6">U5.2</text>
<text x="180.5" y="81.2">TL074</text>
<text x="199" y="82.5">1K</text>
<text x="199" y="79.3">R10</text>
<text x="234.3" y="81.8">1N4148</text>
<text x="234.3" y="78.6">D6</text>
<text x="248.4" y="82.9">A1M</text>
<text x="248.4" y="79.7">DECAY</text>
<text x="292.1" y="81.2">U5.1</text>
<text x="291.7" y="84.7">TL074</text>
<text x="138.3" y="102">1M</text>
<text x="138.3" y="98.8">R4</text>
<text x="147.1" y="98.9">R6</text>
<text x="158.4" y="102">1N4148</text>
<text x="158.4" y="98.8">D2</text>
<text x="195.4" y="101.9">39K</text>
<text x="195.4" y="98.7">R9</text>
<text x="209.6" y="101.2">1N4148</text>
<text x="209.6" y="98">D3</text>
<text x="359.5" y="101.9">100K</text>
<text x="359.5" y="98.7">R11</text>
<text x="384.3" y="100.6">U3</text>
<text x="147.1" y="102">30K</text>
<text x="379.2" y="104.1">ADOUT</text>
<text x="160.2" y="110">47K</text>
<text x="160.2" y="113.2">R7</text>
<text x="174.3" y="110">1M</text>
<text x="174.3" y="113.2">R8</text>
<text x="228" y="112.9">R35</text>
<text x="238.7" y="113">R34</text>
<text x="124" y="119.6">100K</text>
<text x="124" y="116.4">R15</text>
<text x="228" y="116">7.5K</text>
<text x="238.8" y="116.1">47K</text>
<text x="251.5" y="117.4">U6.2</text>
<text x="251.5" y="120.6">V13700M</text>
<text x="78.2" y="129.1">U5.4</text>
<text x="102.8" y="130.5">R14</text>
<text x="295.1" y="130.5">R38</text>
<text x="78.2" y="132.3">TL074</text>
<text x="102.8" y="133.7">47K</text>
<text x="129.4" y="135.9">TL074</text>
<text x="129.8" y="132.3">U5.3</text>
<text x="295.1" y="133.7">200K</text>
<text x="359.2" y="132.4">R39</text>
<text x="359.9" y="135.9">100K</text>
<text x="165.5" y="141.1">U8</text>
<text x="189.2" y="141.1">R32</text>
<text x="235.3" y="141.2">R33</text>
<text x="333.8" y="138.4">B100K</text>
<text x="333.8" y="141.6">MODLVL</text>
<text x="165" y="144.7">EXTMOD</text>
<text x="189.2" y="144.3">200K</text>
<text x="235.3" y="144.3">1K</text>
<text x="282.9" y="154.9">4.7K</text>
<text x="282.9" y="151.7">R36</text>
<text x="35.4" y="160.8">2200pF</text>
<text x="40.4" y="157.7">C10</text>
<text x="34.6" y="178.1">0.022uF</text>
<text x="74.3" y="174.7">SW3</text>
<text x="75.3" y="178.2">LFOR</text>
<text x="122.4" y="179.6">47K</text>
<text x="122.4" y="176.4">R17</text>
<text x="42.2" y="181.3">C3</text>
<text x="102.8" y="183.4">R16</text>
<text x="145.1" y="183.4">R25</text>
<text x="159.3" y="183.4">R26</text>
<text x="102.8" y="186.6">220R</text>
<text x="145.1" y="186.6">5.6K</text>
<text x="159.3" y="186.6">4.7K</text>
<text x="113.9" y="194.1">MODFREQ</text>
<text x="115.7" y="197">B100K</text>
<text x="252.9" y="195.8">R37</text>
<text x="229.9" y="202.9">TL074</text>
<text x="229.9" y="199.7">U11.1</text>
<text x="252.9" y="199">47K</text>
<text x="302.6" y="202.9">U11.2</text>
<text x="96" y="204.9">R23</text>
<text x="96" y="208.1">100K</text>
<text x="302.2" y="206.4">TL074</text>
<text x="46.4" y="215.2">R20</text>
<text x="59.3" y="215.9">V13700M</text>
<text x="59.3" y="212.7">U6.1</text>
<text x="46.6" y="218.4">56K</text>
<text x="160" y="221.9">LFOWF</text>
<text x="164.3" y="218.7">SW2</text>
<text x="215.9" y="221.9">100K</text>
<text x="215.9" y="218.7">R27</text>
<text x="101.2" y="225.8">R22</text>
<text x="101.2" y="229">15K</text>
<text x="297.8" y="232.4">10K</text>
<text x="297.8" y="229.3">R28</text>
<text x="370.1" y="232.4">100K</text>
<text x="370.1" y="229.3">R40</text>
<text x="394.9" y="231.1">U7</text>
<text x="46.6" y="239.6">1.8K</text>
<text x="46.6" y="236.4">R18</text>
<text x="388.3" y="234.7">MODOUT</text>
<text x="288.2" y="243.5">R29</text>
<text x="34" y="247.6">100K</text>
<text x="34" y="250.8">R19</text>
<text x="90.7" y="250.1">4.7K</text>
<text x="90.7" y="247">R24</text>
<text x="288.2" y="246.6">10K</text>
<text x="62.4" y="269.9">R21</text>
<text x="62.4" y="273.1">18K</text>
</g>
<g font-size="3.2" fill="#00f">
<text x="28.2" y="23.2">2</text>
<text x="28.2" y="26.8">3</text>
<text x="28.2" y="30.3">1</text>
<text x="89.4" y="51.5">1</text>
<text x="102.7" y="51.5">2</text>
<text x="100.2" y="63" transform="rotate(-90 100.2 63)">3</text>
<text x="167" y="81.5">5</text>
<text x="167" y="88.5">6</text>
<text x="187.3" y="85">7</text>
<text x="278.1" y="85">3</text>
<text x="298.4" y="88.5">1</text>
<text x="278.1" y="92">2</text>
<text x="371.9" y="104.4">2</text>
<text x="371.9" y="107.9">3</text>
<text x="371.9" y="111.4">1</text>
<text x="255.2" y="125.6">1</text>
<text x="275.5" y="129.1">2</text>
<text x="62.6" y="132.6">13</text>
<text x="85" y="136.1">14</text>
<text x="113.8" y="136.1">10</text>
<text x="255.2" y="132.6">4</text>
<text x="275.5" y="136.1">5</text>
<text x="62.6" y="139.7">12</text>
<text x="115.8" y="143.2">9</text>
<text x="136.2" y="139.7">8</text>
<text x="255.2" y="139.7">3</text>
<text x="275.5" y="143.2">8</text>
<text x="179.9" y="146.7">2</text>
<text x="255.2" y="146.7">7</text>
<text x="179.9" y="153.8">1</text>
<text x="179.9" y="150.2">3</text>
<text x="216.4" y="203.2">2</text>
<text x="236.7" y="206.7">1</text>
<text x="288.7" y="206.7">5</text>
<text x="216.4" y="210.2">3</text>
<text x="288.7" y="213.7">6</text>
<text x="309" y="210.2">7</text>
<text x="60.9" y="220.8">16</text>
<text x="60.9" y="227.9">13</text>
<text x="83.3" y="224.3">15</text>
<text x="83.3" y="231.4">12</text>
<text x="60.9" y="234.9">14</text>
<text x="83.3" y="238.4">9</text>
<text x="382.5" y="234.9">2</text>
<text x="382.5" y="238.4">3</text>
<text x="60.9" y="242">10</text>
<text x="382.5" y="242">1</text>
</g>
<g font-size="3.2">
<text x="177.8" y="76.2" transform="rotate(-90 177.8 76.2)">11</text>
<text x="288.9" y="79.7" transform="rotate(-90 288.9 79.7)">11</text>
<text x="126.6" y="130.8" transform="rotate(-90 126.6 130.8)">11</text>
<text x="75.5" y="149.7" transform="rotate(-90 75.5 149.7)">11</text>
<text x="266" y="147.7" transform="rotate(-90 266 147.7)">6</text>
<text x="299.5" y="201.4" transform="rotate(-90 299.5 201.4)">11</text>
<text x="227.2" y="220.2" transform="rotate(-90 227.2 220.2)">11</text>
<text x="73.7" y="242.9" transform="rotate(-90 73.7 242.9)">6</text>
</g>
<g font-size="3.2" fill="#f00">
<text x="177.8" y="96.5" transform="rotate(-90 177.8 96.5)">4</text>
<text x="288.9" y="100.1" transform="rotate(-90 288.9 100.1)">4</text>
<text x="75.5" y="127.3" transform="rotate(-90 75.5 127.3)">4</text>
<text x="266" y="127.3" transform="rotate(-90 266 127.3)">11</text>
<text x="126.6" y="151.2" transform="rotate(-90 126.6 151.2)">4</text>
<text x="227.2" y="197.9" transform="rotate(-90 227.2 197.9)">4</text>
<text x="299.5" y="221.8" transform="rotate(-90 299.5 221.8)">4</text>
<text x="73.7" y="222.6" transform="rotate(-90 73.7 222.6)">11</text>
</g>
<g font-size="2.5" fill="#800">
<text x="244.2" y="59.8">3</text>
<text x="254.8" y="59.8">1</text>
<text x="248.3" y="63.2">2</text>
<text x="244.2" y="88">3</text>
<text x="254.8" y="88">1</text>
<text x="248.3" y="91.4">2</text>
<text x="334.4" y="146.1">1</text>
<text x="341" y="149.5">2</text>
<text x="345" y="146.1">3</text>
<text x="117.4" y="185.4">2</text>
<text x="113.3" y="188.7">3</text>
<text x="123.9" y="188.7">1</text>
</g>
</svg>
